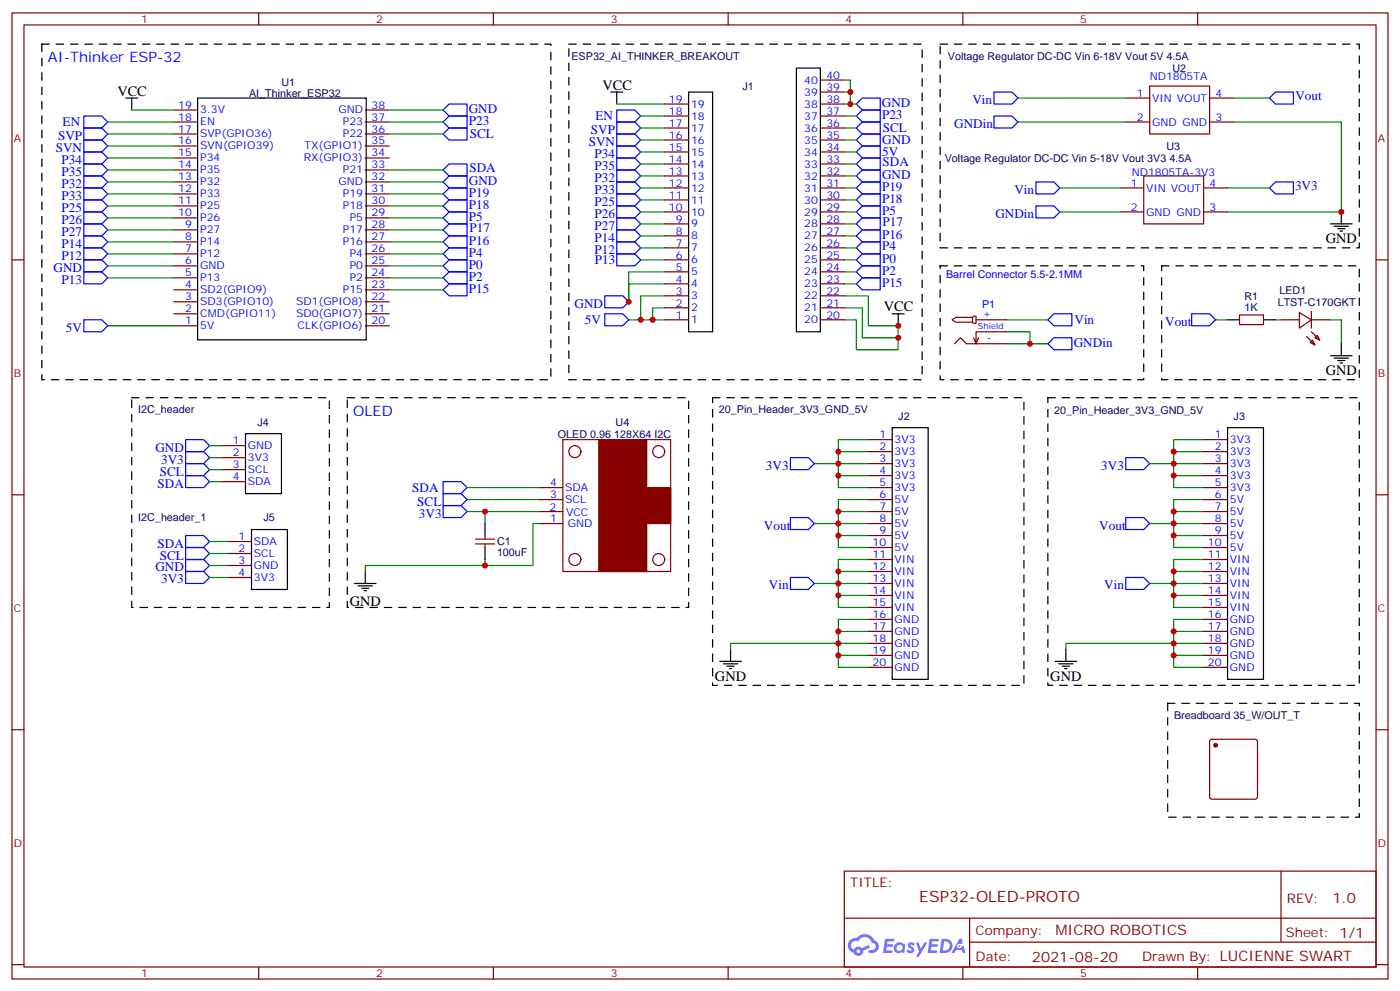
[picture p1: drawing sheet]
<svg xmlns="http://www.w3.org/2000/svg" width="412mm" height="292mm" viewBox="0 0 412 292" stroke-linecap="round" stroke-linejoin="round" font-family="sans-serif">
<g fill="none" stroke="#870000" stroke-width=".35">
<path d="M3.5 3.8h405.4v284.3h-405.4zM7.1 7.3h398.2v277.3h-398.2zM76.2 3.8v3.5M145.3 3.8v3.5M214.5 3.8v3.5M283.6 3.8v3.5M352.8 3.8v3.5M3.5 76.5h3.6M405.3 76.5h3.6M3.5 145.6h3.6M405.3 145.6h3.6M3.5 214.8h3.6"/>
<path d="M405.3 214.8h3.6M248.7 256.4h156.6v28.2h-156.6zM377.3 256.4v20.9M248.7 270.2h156.5M285.6 277.3h119.6M285.6 270.2v14.2M3.5 283.9h3.6M76.2 284.6v3.5M145.3 284.6v3.5M214.5 284.6v3.5M283.6 284.6v3.5M352.8 284.6v3.5"/>
<path d="M405.3 283.9h3.6"/>
</g>
<g fill="#5487ff">
<path d="M267.7 277.6a1.22 1.22 0 0 1 1.7 .2l-.4 .6a.47 .47 0 0 0-.3-.4 .47 .47 0 0 0-.5 .2l.1 .2a1.14 1.14 0 0 1 .8 1.8 1.14 1.14 0 0 1-1.9 0l-.2-.2 .5-.6 .7 .5a.29 .29 0 0 0 .3-.3 .29 .29 0 0 0-.2-.3 1.04 1.04 0 0 1-.6-1.7z"/>
<path d="M260.7 276.3h2.4l.3 .2-.2 .5-1.8 .1-.1 .8h1.5l.3 .4-.3 .4h-1.6l-.2 1.1h1.7l.2 .3-.2 .3-2.6 .1z"/>
<path d="M273.8 276.3h2.4l.3 .2-.1 .5-1.8 .1-.2 .8h1.6l.3 .4-.4 .4h-1.6l-.1 1.1h1.7l.2 .3-.2 .3-2.6 .1z"/>
<path d="M282.6 276.3h.7l.3 1.3-.6 .3a.69 .69 0 0 0-1 .3 .69 .69 0 0 0 .4 .9 .69 .69 0 0 0 .9-.6l.5-.2 .6 2.2h-.8l-.2-.9h-1.8l-.5 .9h-.8z"/>
<path d="M269.8 277.4h.8l.6 1.8 1.1-1.8h.9l-2.6 4.2h-.8l.9-1.5z"/>
<path d="M277.4 276.3l-.6 4.2h1.3a2.11 2.11 0 0 0 2.5-2.1 2.11 2.11 0 0 0-2.5-2.1zM278.1 277.1a1.39 1.39 0 0 1 1.7 1.4 1.39 1.39 0 0 1-1.8 1.3h-.3z"/>
<path d="M263.7 277.9a1.54 1.54 0 0 0-.1 2.2 1.54 1.54 0 0 0 2.2 .1l.6 .3 .3-2.3-.2-.3h-.4a1.49 1.49 0 0 0-2.4 0zM264 278.9a.94 .94 0 0 1 1.8 0 .94 .94 0 0 1-1.8 0z"/>
<path d="M250.4 276.7a2.18 2.18 0 0 0 1.1 3.7 1.44 1.44 0 0 0 1.6 .9 1.44 1.44 0 0 0 1.2-1.4l2-1.1-.5-.7-1.9 1a1.47 1.47 0 0 0-2.4 .4 1.39 1.39 0 0 1-.7-1.9 1.39 1.39 0 0 1 2-.5 2.12 2.12 0 0 1 2.2-1.3 2.12 2.12 0 0 1 1.9 1.7 1.14 1.14 0 0 1 1.1 1.4 1.14 1.14 0 0 1-1.7 .7 .43 .43 0 0 0-.5 .4 .43 .43 0 0 0 .4 .5 1.98 1.98 0 0 0 2.5-1.2 1.98 1.98 0 0 0-1.2-2.6 3.1 3.1 0 0 0-5.3-.6l-.9 .1zM252.3 280a.55 .55 0 0 1 1.1 0 .55 .55 0 0 1-1.1 0z"/>
<circle cx="282.6" cy="278.4" r=".26"/>
</g>
<g fill="none" stroke="#870000" stroke-width=".35">
<path d="M51.2 35.9h7M51.2 39.4h7M51.2 32.4h7M107.6 35.9h7.1M107.6 39.4h7.1M107.6 32.4h7.1M195.8 34.1h7M195.8 30.6h7M195.8 37.7h7M241.7 34.1h7M241.7 30.6h7M241.7 37.7h7"/>
<path d="M241.7 27.1h7M241.7 23.6h7M331.6 28.9h7.1M331.6 35.9h7.1M338.7 25.3h17.6v14.1h-17.6zM356.3 28.9h7.1M356.3 35.9h7.1M51.2 57.1h7M51.2 53.6h7M51.2 50h7M51.2 46.5h7M51.2 43h7"/>
<path d="M107.6 57.1h7.1M107.6 53.6h7.1M107.6 50h7.1M107.6 46.5h7.1M107.6 43h7.1M195.8 55.3h7M195.8 58.8h7M195.8 51.8h7M195.8 44.7h7M195.8 41.2h7M195.8 48.3h7M241.7 55.3h7"/>
<path d="M241.7 58.8h7M241.7 51.8h7M241.7 44.7h7M241.7 41.2h7M241.7 48.3h7M329.8 55.3h7.1M336.9 51.8h17.6v14.1h-17.6zM354.5 55.3h7.1M51.2 78.2h7M51.2 74.7h7M51.2 71.2h7M51.2 67.7h7"/>
<path d="M51.2 64.1h7M51.2 60.6h7M107.6 78.2h7.1M107.6 74.7h7.1M107.6 71.2h7.1M107.6 67.7h7.1M107.6 64.1h7.1M107.6 60.6h7.1M195.8 62.4h7M195.8 76.5h7M195.8 73h7M195.8 69.4h7"/>
<path d="M195.8 65.9h7M241.7 62.4h7M241.7 76.5h7M241.7 73h7M241.7 69.4h7M241.7 65.9h7M329.8 62.4h7.1M354.5 62.4h7.1M51.2 95.9h7M51.2 92.4h7M51.2 88.8h7M51.2 85.3h7"/>
<path d="M51.2 81.8h7M107.6 95.9h7.1M107.6 92.4h7.1M107.6 88.8h7.1M107.6 85.3h7.1M107.6 81.8h7.1M195.8 94.1h7M195.8 90.6h7M195.8 87.1h7M195.8 83.5h7M195.8 80h7M241.7 94.1h7"/>
<path d="M241.7 90.6h7M241.7 87.1h7M241.7 83.5h7M241.7 80h7M280.5 94.1l1-.7h5v1.4h-5zM286.5 93.4l.3-.3h.7v2.1h-.7l-.3-.4M287.5 94.1h8.8M288.2 99.4l-.7 1.8M296.3 97.6h-8.8v3.6l-.7-1.8M365.1 92.7h7.1v2.8h-7.1zM377.5 94.1h5.3M382.8 92l3.5 2.1-3.5 2.5z"/>
<path d="M384.9 99.1l2.4 2.4M386.3 94.1h5.3M386.3 97.6l2.5 2.5M386.3 91.7v4.9M387.3 99.4l.8-.7 .7 1.4zM281.2 101.2l1.7-1.8 1.8 1.8h11.6M386.6 100.1l.7 1.4-1.4-.7zM65.3 131.2h7M65.3 134.7h7M65.3 138.2h7M165.8 129.4h31.8v38.8h-31.8zM255.8 129.4h7"/>
<path d="M255.8 132.9h7M255.8 136.5h7M255.8 140h7M354.5 129.4h7.1M354.5 132.9h7.1M354.5 136.5h7.1M354.5 140h7.1M65.3 141.7h7M67 159.4h7.1M140.1 158.7h5.6M142.9 157.6v1.1M158.7 154.1h7.1"/>
<path d="M158.7 150.6h7.1M158.7 147h7.1M158.7 143.5h7.1M255.8 154.1h7M255.8 150.6h7M255.8 147h7M255.8 143.5h7M255.8 157.6h7M354.5 154.1h7.1M354.5 150.6h7.1M354.5 147h7.1M354.5 143.5h7.1"/>
<path d="M354.5 157.6h7.1M67 162.9h7.1M67 166.4h7.1M67 170h7.1M140.1 160.1h5.6M142.9 160.1v1M255.8 161.1h7M255.8 164.7h7M255.8 168.2h7M255.8 171.7h7M255.8 175.3h7M255.8 178.8h7"/>
<path d="M354.5 161.1h7.1M354.5 164.7h7.1M354.5 168.2h7.1M354.5 171.7h7.1M354.5 175.3h7.1M354.5 178.8h7.1M255.8 182.3h7M255.8 185.8h7M255.8 189.4h7M255.8 192.9h7M255.8 196.4h7M354.5 182.3h7.1"/>
<path d="M354.5 185.8h7.1M354.5 189.4h7.1M354.5 192.9h7.1M354.5 196.4h7.1M356.5 217.8l.5-.2h12.7l.5 .2 .2 .5v16.2l-.2 .5-.5 .2h-12.7l-.5-.2-.2-.5v-16.2z"/>
<circle cx="169.3" cy="132.9" r="1.76"/>
<circle cx="194" cy="132.9" r="1.76"/>
<circle cx="169.3" cy="164.7" r="1.76"/>
<circle cx="194" cy="164.7" r="1.76"/>
</g>
<g fill="#870000" stroke="#870000" stroke-width=".35">
<path d="M176.4 129.4h14.1v38.8h-14.1z"/>
<path d="M190.5 143.5h7.1v10.6h-7.1z"/>
<circle cx="358.1" cy="219.4" r=".53"/>
</g>
<g fill="none" stroke="#000" stroke-width=".35">
<path d="M37 28.9h3.6M38.8 28.9v3.5M58.2 28.9h49.7v71.1h-49.7zM179.9 27.1h3.5M181.7 27.1v3.5M202.8 27.1h7.1v70.5h-7.1zM234.6 20h7.1v77.6h-7.1zM391.9 65.9h6.4M393 66.6h4.2M394.1 67.3h2.1M394.8 68h.7M395.1 62.4v3.5"/>
<path d="M262.8 92.4h3.5M264.6 92.4v3.5M361.6 94.1h3.5M372.2 94.1h3.5M391.9 104.7h6.4M393 105.4h4.2M394.1 106.1h2.1M394.8 106.8h.7M395.1 101.2v3.5M72.3 127.6h10.6v17.7h-10.6zM262.8 125.9h10.6v74.1h-10.6zM361.6 125.9h10.6v74.1h-10.6z"/>
<path d="M74.1 155.9h10.6v17.6h-10.6zM142.9 154.1v3.5M104.4 171.7h6.4M105.5 172.4h4.2M106.5 173.1h2.2M107.2 173.8h.7M107.6 168.2v3.5M142.9 161.1v3.6M212 194.7h6.4M213.1 195.4h4.2M214.1 196.1h2.2M214.8 196.8h.7"/>
<path d="M215.2 191.1v3.6M310.8 194.7h6.3M311.9 195.4h4.2M312.9 196.1h2.1M313.6 196.8h.7M314 191.1v3.6"/>
</g>
<g fill="none" stroke="#00f" stroke-width=".35">
<path d="M24.7 34.1h5.3l1.7 1.8-1.7 1.8h-5.3zM24.7 37.7h5.3l1.7 1.7-1.7 1.8h-5.3zM130.5 39.4l1.8-1.7h5.3v3.5h-5.3zM132.3 34.1h5.3v3.6h-5.3l-1.8-1.8zM132.3 30.6h5.3v3.5h-5.3l-1.8-1.7zM181.7 32.4h5.3l1.7 1.7-1.7 1.8h-5.3zM181.7 35.9h5.3l1.7 1.8-1.7 1.7h-5.3zM181.7 39.4h5.3l1.7 1.8-1.7 1.8h-5.3zM252.2 34.1l1.8-1.7h5.3v3.5h-5.3zM252.2 37.7l1.8-1.8h5.3v3.5h-5.3zM252.2 30.6l1.8-1.7h5.3v3.5h-5.3zM292.8 27.1h5.3l1.8 1.8-1.8 1.7h-5.3z"/>
<path d="M292.8 34.1h5.3l1.8 1.8-1.8 1.8h-5.3zM373.9 28.9l1.8-1.8h5.3v3.5h-5.3zM24.7 41.2h5.3l1.7 1.8-1.7 1.7h-5.3zM24.7 44.7h5.3l1.7 1.8-1.7 1.8h-5.3zM24.7 48.3h5.3l1.7 1.7-1.7 1.8h-5.3zM24.7 51.8h5.3l1.7 1.8-1.7 1.7h-5.3zM24.7 55.3h5.3l1.7 1.8-1.7 1.7h-5.3zM24.7 58.8h5.3l1.7 1.8-1.7 1.8h-5.3zM130.5 53.6l1.8-1.8h5.3v3.5h-5.3zM130.5 57.1l1.8-1.8h5.3v3.5h-5.3zM132.3 48.3h5.3v3.5h-5.3l-1.8-1.8zM181.7 43h5.3l1.7 1.7-1.7 1.8h-5.3z"/>
<path d="M181.7 46.5h5.3l1.7 1.8-1.7 1.7h-5.3zM181.7 50h5.3l1.7 1.8-1.7 1.8h-5.3zM181.7 53.6h5.3l1.7 1.7-1.7 1.8h-5.3zM181.7 57.1h5.3l1.7 1.7-1.7 1.8h-5.3zM252.2 51.8l1.8-1.8h5.3v3.6h-5.3zM252.2 55.3l1.8-1.7h5.3v3.5h-5.3zM252.2 58.8l1.8-1.7h5.3v3.5h-5.3zM252.2 48.3l1.8-1.8h5.3v3.5h-5.3zM252.2 44.7l1.8-1.7h5.3v3.5h-5.3zM252.2 41.2l1.8-1.8h5.3v3.6h-5.3zM305.2 53.6h5.2l1.8 1.7-1.8 1.8h-5.2zM373.9 55.3l1.8-1.7h5.3v3.5h-5.3z"/>
<path d="M24.7 62.4h5.3l1.7 1.7-1.7 1.8h-5.3zM24.7 65.9h5.3l1.7 1.8-1.7 1.7h-5.3zM24.7 69.4h5.3l1.7 1.8-1.7 1.8h-5.3zM24.7 73h5.3l1.7 1.7-1.7 1.8h-5.3zM24.7 76.5h5.3l1.7 1.7-1.7 1.8h-5.3zM130.5 60.6l1.8-1.8h5.3v3.6h-5.3zM130.5 64.1l1.8-1.7h5.3v3.5h-5.3zM130.5 71.2l1.8-1.8h5.3v3.6h-5.3zM130.5 74.7l1.8-1.7h5.3v3.5h-5.3zM130.5 78.2l1.8-1.7h5.3v3.5h-5.3zM132.3 65.9h5.3v3.5h-5.3l-1.8-1.7zM181.7 60.6h5.3l1.7 1.8-1.7 1.7h-5.3z"/>
<path d="M181.7 64.1h5.3l1.7 1.8-1.7 1.8h-5.3zM181.7 67.7h5.3l1.7 1.7-1.7 1.8h-5.3zM181.7 71.2h5.3l1.7 1.8-1.7 1.7h-5.3zM181.7 74.7h5.3l1.7 1.8-1.7 1.7h-5.3zM252.2 62.4l1.8-1.8h5.3v3.5h-5.3zM252.2 76.5l1.8-1.8h5.3v3.5h-5.3zM252.2 73l1.8-1.8h5.3v3.5h-5.3zM252.2 65.9l1.8-1.8h5.3v3.6h-5.3zM252.2 69.4l1.8-1.7h5.3v3.5h-5.3zM305.2 60.6h5.2l1.8 1.8-1.8 1.7h-5.2zM24.7 94.1h5.3l1.7 1.8-1.7 1.7h-5.3zM24.7 80h5.3l1.7 1.8-1.7 1.7h-5.3z"/>
<path d="M130.5 81.8l1.8-1.8h5.3v3.5h-5.3zM130.5 85.3l1.8-1.8h5.3v3.6h-5.3zM178.2 87.1h5.2l1.8 1.7-1.8 1.8h-5.2zM178.2 92.4h5.2l1.8 1.7-1.8 1.8h-5.2zM252.2 80l1.8-1.8h5.3v3.6h-5.3zM252.2 83.5l1.8-1.7h5.3v3.5h-5.3zM310.4 92.4h5.3v3.5h-5.3l-1.7-1.8zM310.4 99.4h5.3v3.5h-5.3l-1.7-1.7zM351 92.4h5.3l1.8 1.7-1.8 1.8h-5.3zM54.7 129.4h5.3l1.7 1.8-1.7 1.7h-5.3zM54.7 132.9h5.3l1.7 1.8-1.7 1.8h-5.3zM54.7 136.5h5.3l1.7 1.7-1.7 1.8h-5.3z"/>
<path d="M54.7 140h5.3l1.7 1.7-1.7 1.8h-5.3zM232.8 134.7h5.3l1.8 1.8-1.8 1.7h-5.3zM331.6 134.7h5.3l1.8 1.8-1.8 1.7h-5.3zM54.7 157.6h5.3l1.7 1.8-1.7 1.7h-5.3zM130.5 145.3h5.3l1.8 1.7-1.8 1.8h-5.3zM130.5 141.7h5.3l1.8 1.8-1.8 1.8h-5.3zM130.5 148.8h5.3l1.8 1.8-1.8 1.7h-5.3zM232.8 152.3h5.3l1.8 1.8-1.8 1.8h-5.3zM331.6 152.3h5.3l1.8 1.8-1.8 1.8h-5.3zM54.7 161.1h5.3l1.7 1.8-1.7 1.8h-5.3zM54.7 164.7h5.3l1.7 1.7-1.7 1.8h-5.3zM54.7 168.2h5.3l1.7 1.8-1.7 1.7h-5.3z"/>
<path d="M232.8 170h5.3l1.8 1.7-1.8 1.8h-5.3zM331.6 170h5.3l1.8 1.7-1.8 1.8h-5.3z"/>
</g>
<g fill="none" stroke="#008700" stroke-width=".35">
<path d="M31.7 35.9h19.5M31.7 39.4h19.5M38.8 32.4h12.4M114.7 35.9h15.8M114.7 39.4h15.8M114.7 32.4h15.8M181.7 30.6h14.1M188.7 34.1h7.1M188.7 37.7h7.1M248.7 27.1h1.8v3.5M248.7 23.6h1.8v3.5M248.7 30.6h3.5"/>
<path d="M248.7 34.1h3.5M248.7 37.7h3.5M299.9 28.9h31.7M299.9 35.9h31.7M363.4 35.9h31.7v26.5h-33.5M363.4 28.9h10.5M31.7 57.1h19.5M31.7 53.6h19.5M31.7 50h19.5M31.7 46.5h19.5M31.7 43h19.5M114.7 57.1h15.8"/>
<path d="M114.7 53.6h15.8M114.7 50h15.8M188.7 58.8h7.1M188.7 41.2h7.1M188.7 44.7h7.1M188.7 48.3h7.1M188.7 51.8h7.1M188.7 55.3h7.1M248.7 58.8h3.5M248.7 41.2h3.5M248.7 44.7h3.5M248.7 48.3h3.5"/>
<path d="M248.7 51.8h3.5M248.7 55.3h3.5M312.2 55.3h17.6M361.6 55.3h12.3M31.7 78.2h19.5M31.7 74.7h19.5M31.7 71.2h19.5M31.7 67.7h19.5M31.7 64.1h19.5M31.7 60.6h19.5M114.7 78.2h15.8M114.7 74.7h15.8"/>
<path d="M114.7 71.2h15.8M114.7 67.7h15.8M114.7 64.1h15.8M114.7 60.6h15.8M188.7 73h7.1M188.7 62.4h7.1M188.7 65.9h7.1M188.7 69.4h7.1M188.7 76.5h7.1M248.7 73h3.5M248.7 62.4h3.5M248.7 65.9h3.5"/>
<path d="M248.7 69.4h3.5M248.7 76.5h3.5M312.2 62.4h17.6M31.7 95.9h19.5M31.7 81.8h19.5M114.7 85.3h15.8M114.7 81.8h15.8M185.2 94.1h10.6M195.8 80h-10.6v8.8v-5.3h10.6M195.8 87.1h-7.1v7M195.8 90.6h-3.5v3.5M248.7 87.1h7.1v8.8h8.8v3.5h-10.6v-8.8h-5.3"/>
<path d="M248.7 94.1h3.5v8.8h12.4v-3.5M248.7 80h3.5M248.7 83.5h3.5M296.3 97.6h7.1v3.6M296.3 94.1h12.4M358.1 94.1h3.5M375.7 94.1h1.8M391.6 94.1h3.5v7.1M296.3 101.2h12.4M61.7 131.2h3.6M61.7 134.7h3.6M61.7 138.2h3.6"/>
<path d="M246.9 140v3.5h8.9M246.9 132.9h8.9M255.8 136.5h-8.9v3.5h8.9M255.8 129.4h-8.9v7.1h-7M345.7 140v3.5h8.8M345.7 132.9h8.8M354.5 129.4h-8.8v7.1h-7M354.5 136.5h-8.8v3.5h8.8M61.7 159.4h5.3M61.7 141.7h3.6M137.6 147h21.1M137.6 143.5h21.1"/>
<path d="M137.6 150.6h21.1M142.9 150.6v3.5M158.7 154.1h-1.7v12.3h-14.1v-1.7M239.9 154.1h15.9M246.9 157.6h8.9M246.9 150.6h8.9M255.8 147h-8.9v14.1h8.9M338.7 154.1h15.8M345.7 157.6h8.8M345.7 150.6h8.8M354.5 147h-8.8v14.1h8.8M61.7 162.9h5.3"/>
<path d="M61.7 166.4h5.3M61.7 170h5.3M142.9 166.4h-35.3v1.8M239.9 171.7h7v3.6h8.9M246.9 175.3v3.5h8.9M246.9 168.2v3.5h8.9M255.8 164.7h-8.9v3.5h8.9M338.7 171.7h7v3.6h8.8M345.7 168.2v3.5h8.8M345.7 175.3v3.5h8.8M354.5 164.7h-8.8v3.5h8.8M246.9 192.9v3.5h8.9"/>
<path d="M246.9 185.8h8.9M255.8 189.4h-8.9v3.5h8.9M255.8 182.3h-8.9v7.1h-31.7v1.7M345.7 192.9v3.5h8.8M345.7 185.8h8.8M354.5 182.3h-8.8v7.1h-31.7v1.7M354.5 189.4h-8.8v3.5h8.8"/>
</g>
<path d="M12.3 13h150v98.8h-150zM167.6 13h104v98.8h-104zM276.9 13h123.5v60h-123.5zM276.9 78.2h60v33.6h-60zM342.2 78.2h58.2v33.6h-58.2zM38.8 117.1h58.2v61.7h-58.2zM102.3 117.1h100.5v61.7h-100.5zM209.9 117.1h91.7v84.6h-91.7zM308.7 117.1h91.7v84.6h-91.7zM344 207h56.4v33.5h-56.4z" fill="none" stroke="#000" stroke-width=".35" stroke-dasharray="2.1 2.1"/>
<g fill="#c00">
<circle cx="303.4" cy="101.2" r=".88"/>
<circle cx="142.9" cy="150.6" r=".88"/>
<circle cx="142.9" cy="166.4" r=".88"/>
<circle cx="395.1" cy="62.4" r=".88"/>
<circle cx="345.7" cy="132.9" r=".88"/>
<circle cx="345.7" cy="136.5" r=".88"/>
<circle cx="345.7" cy="140" r=".88"/>
<circle cx="345.7" cy="150.6" r=".88"/>
<circle cx="345.7" cy="154.1" r=".88"/>
<circle cx="345.7" cy="168.2" r=".88"/>
<circle cx="345.7" cy="171.7" r=".88"/>
<circle cx="345.7" cy="175.3" r=".88"/>
<circle cx="345.7" cy="185.8" r=".88"/>
<circle cx="345.7" cy="189.4" r=".88"/>
<circle cx="345.7" cy="192.9" r=".88"/>
<circle cx="345.7" cy="157.6" r=".88"/>
<circle cx="246.9" cy="157.6" r=".88"/>
<circle cx="246.9" cy="192.9" r=".88"/>
<circle cx="246.9" cy="189.4" r=".88"/>
<circle cx="246.9" cy="185.8" r=".88"/>
<circle cx="246.9" cy="175.3" r=".88"/>
<circle cx="246.9" cy="171.7" r=".88"/>
<circle cx="246.9" cy="168.2" r=".88"/>
<circle cx="246.9" cy="154.1" r=".88"/>
<circle cx="246.9" cy="150.6" r=".88"/>
<circle cx="246.9" cy="140" r=".88"/>
<circle cx="246.9" cy="136.5" r=".88"/>
<circle cx="246.9" cy="132.9" r=".88"/>
<circle cx="185.2" cy="88.8" r=".88"/>
<circle cx="264.6" cy="95.9" r=".88"/>
<circle cx="264.6" cy="99.4" r=".88"/>
<circle cx="188.7" cy="94.1" r=".88"/>
<circle cx="192.3" cy="94.1" r=".88"/>
<circle cx="250.5" cy="30.6" r=".88"/>
<circle cx="250.5" cy="27.1" r=".88"/>
</g>
<text font-size="4.6" fill="#800" x="270.8" y="265.4">ESP32-OLED-PROTO</text>
<g font-size="4.2" fill="#00f">
<text x="14.1" y="18.3">AI-Thinker ESP-32</text>
<text x="104.1" y="122.3">OLED</text>
</g>
<g font-size="4.2">
<text x="34.6" y="28.2">VCC</text>
<text x="177.4" y="26.4">VCC</text>
<text x="390.5" y="71.5">GND</text>
<text x="260.3" y="91.7">VCC</text>
<text x="390.5" y="110.3">GND</text>
<text x="103" y="178.5">GND</text>
<text x="210.6" y="200.3">GND</text>
<text x="309.4" y="200.3">GND</text>
</g>
<g font-size="4.2" fill="#800">
<text x="392.5" y="265.7">1.0</text>
<text x="310.9" y="275.2">MICRO ROBOTICS</text>
<text x="304" y="283">2021-08-20</text>
</g>
<g font-size="3.9" fill="#00f">
<text x="381.6" y="29.6">Vout</text>
<text x="138.1" y="33.1">GND</text>
<text x="175.4" y="35.4">EN</text>
<text x="259.8" y="31.4">GND</text>
<text x="259.8" y="35">P23</text>
<text x="286.5" y="30.6">Vin</text>
<text x="17.1" y="41.2">SVP</text>
<text x="18.5" y="37.1">EN</text>
<text x="138.1" y="36.8">P23</text>
<text x="138.4" y="40.7">SCL</text>
<text x="174.1" y="39.4">SVP</text>
<text x="260.1" y="38.9">SCL</text>
<text x="281.1" y="37.7">GNDin</text>
<text x="16.4" y="44.7">SVN</text>
<text x="173.4" y="43">SVN</text>
<text x="175.1" y="46.5">P34</text>
<text x="259.9" y="46">5V</text>
<text x="259.9" y="42.4">GND</text>
<text x="18.2" y="48.3">P34</text>
<text x="18.2" y="51.8">P35</text>
<text x="138.3" y="50.7">SDA</text>
<text x="175.1" y="50">P35</text>
<text x="175.1" y="53.6">P32</text>
<text x="259.8" y="52.6">GND</text>
<text x="260" y="49">SDA</text>
<text x="18.2" y="55.3">P32</text>
<text x="18.2" y="58.8">P33</text>
<text x="138.1" y="54.4">GND</text>
<text x="138.1" y="57.9">P19</text>
<text x="175.1" y="57.1">P33</text>
<text x="259.8" y="56.2">P19</text>
<text x="259.8" y="59.7">P18</text>
<text x="298.8" y="57.1">Vin</text>
<text x="381.5" y="56">3V3</text>
<text x="18.2" y="62.4">P25</text>
<text x="18.2" y="65.9">P26</text>
<text x="138.1" y="61.5">P18</text>
<text x="138.1" y="65">P5</text>
<text x="175.1" y="60.6">P25</text>
<text x="175.1" y="64.1">P26</text>
<text x="259.8" y="63.2">P5</text>
<text x="293.2" y="64.1">GNDin</text>
<text x="18.2" y="69.4">P27</text>
<text x="138.3" y="68.4">P17</text>
<text x="175.1" y="67.7">P27</text>
<text x="175.1" y="71.2">P14</text>
<text x="259.8" y="70.3">P16</text>
<text x="260" y="66.6">P17</text>
<text x="18.2" y="73">P14</text>
<text x="18.2" y="76.5">P12</text>
<text x="138.1" y="72">P16</text>
<text x="138.1" y="75.6">P4</text>
<text x="175.1" y="74.7">P12</text>
<text x="175.2" y="77.8">P13</text>
<text x="259.8" y="77.3">P0</text>
<text x="259.8" y="73.7">P4</text>
<text x="15.8" y="80">GND</text>
<text x="18.2" y="83.5">P13</text>
<text x="138.1" y="79.1">P0</text>
<text x="138.1" y="82.6">P2</text>
<text x="259.8" y="80.9">P2</text>
<text x="138.1" y="86.1">P15</text>
<text x="259.8" y="84.4">P15</text>
<text x="169.2" y="90.6">GND</text>
<text x="172.3" y="95.4">5V</text>
<text x="316.5" y="95.4">Vin</text>
<text x="343.2" y="95.9">Vout</text>
<text x="19.4" y="97.6">5V</text>
<text x="316.3" y="102">GNDin</text>
<text x="45.8" y="132.9">GND</text>
<text x="47.5" y="136.5">3V3</text>
<text x="46.4" y="143.5">SDA</text>
<text x="47.1" y="140">SCL</text>
<text x="225.6" y="138.2">3V3</text>
<text x="324.4" y="138.2">3V3</text>
<text x="121.4" y="144.8">SDA</text>
<text x="122.9" y="148.8">SCL</text>
<text x="123.4" y="152.3">3V3</text>
<text x="225" y="155.9">Vout</text>
<text x="323.8" y="155.9">Vout</text>
<text x="46.4" y="161.1">SDA</text>
<text x="47.1" y="164.7">SCL</text>
<text x="45.8" y="168.2">GND</text>
<text x="47.5" y="171.7">3V3</text>
<text x="226.5" y="173.5">Vin</text>
<text x="325.3" y="173.5">Vin</text>
</g>
<g font-size="3.9" fill="#800">
<text x="250.5" y="261">TITLE:</text>
<text x="379.1" y="265.7">REV:</text>
<text x="287.4" y="275.2">Company:</text>
<text x="378.7" y="275.8">Sheet: 1/1</text>
<text x="287.4" y="282.9">Date:</text>
<text x="336.4" y="282.9">Drawn By: LUCIENNE SWART</text>
</g>
<g font-size="3.2" fill="#800">
<text x="41.6" y="6.8">1</text>
<text x="110.8" y="6.8">2</text>
<text x="179.9" y="6.8">3</text>
<text x="249.1" y="6.8">4</text>
<text x="318.2" y="6.8">5</text>
<text x="4.1" y="41.9">A</text>
<text x="405.9" y="41.9">A</text>
<text x="4.1" y="111.1">B</text>
<text x="405.9" y="111.1">B</text>
<text x="4.1" y="180.2">C</text>
<text x="405.9" y="180.2">C</text>
<text x="4.1" y="249.3">D</text>
<text x="405.9" y="249.3">D</text>
<text x="41.6" y="287.6">1</text>
<text x="110.8" y="287.6">2</text>
<text x="179.9" y="287.6">3</text>
<text x="249.1" y="287.6">4</text>
<text x="318.2" y="287.6">5</text>
</g>
<g font-size="3.2" fill="#000080">
<text x="168.3" y="17.6">ESP32_AI_THINKER_BREAKOUT</text>
<text x="279.2" y="17.7">Voltage Regulator DC-DC Vin 6-18V Vout 5V 4.5A</text>
<text x="345.4" y="21.2">U2</text>
<text x="73.4" y="28.4">AI_Thinker_ESP32</text>
<text x="82.9" y="25.3">U1</text>
<text x="218.7" y="26.5">J1</text>
<text x="278.3" y="47.7">Voltage Regulator DC-DC Vin 5-18V Vout 3V3 4.5A</text>
<text x="343.6" y="44.1">U3</text>
<text x="366.5" y="88.4">R1</text>
<text x="376.4" y="89.9">LTST-C170GKT</text>
<text x="376.9" y="86.4">LED1</text>
<text x="366.5" y="91.7">1K</text>
<text x="40.7" y="121.6">I2C_header</text>
<text x="75.9" y="125.3">J4</text>
<text x="181.3" y="125.3">U4</text>
<text x="211.8" y="121.6">20_Pin_Header_3V3_GND_5V</text>
<text x="264.6" y="123.5">J2</text>
<text x="310.6" y="121.8">20_Pin_Header_3V3_GND_5V</text>
<text x="363.4" y="123.5">J3</text>
<text x="164.3" y="128.8">OLED 0.96 128X64 I2C</text>
<text x="40.7" y="153.4">I2C_header_1</text>
<text x="77.6" y="153.5">J5</text>
<text x="146.4" y="160.5">C1</text>
<text x="146.4" y="163.7">100uF</text>
<text x="345.9" y="211.7">Breadboard 35_W/OUT_T</text>
</g>
<g font-size="3.2" fill="#00f">
<text x="243.4" y="23.2">40</text>
<text x="338.7" y="23.6">ND1805TA</text>
<text x="236.9" y="28.2">39</text>
<text x="236.9" y="24.6">40</text>
<text x="243.4" y="26.7">39</text>
<text x="334.9" y="28.5">1</text>
<text x="339.4" y="29.9">VIN VOUT</text>
<text x="358.1" y="28.5">4</text>
<text x="52.5" y="35.5">18</text>
<text x="52.5" y="31.9">19</text>
<text x="59" y="33.4">3.3V</text>
<text x="99.7" y="33.4">GND</text>
<text x="109.4" y="35.5">37</text>
<text x="109.4" y="31.9">38</text>
<text x="197.1" y="33.8">18</text>
<text x="197.1" y="30.3">19</text>
<text x="203.6" y="35.2">18</text>
<text x="203.6" y="31.7">19</text>
<text x="236.9" y="35.2">37</text>
<text x="236.9" y="31.7">38</text>
<text x="243.4" y="33.8">37</text>
<text x="243.4" y="30.3">38</text>
<text x="334.9" y="35.6">2</text>
<text x="358.1" y="35.6">3</text>
<text x="52.5" y="39">17</text>
<text x="59" y="40.4">SVP(GPIO36)</text>
<text x="59" y="36.9">EN</text>
<text x="101" y="40.4">P22</text>
<text x="101" y="36.9">P23</text>
<text x="109.4" y="39">36</text>
<text x="197.1" y="40.9">16</text>
<text x="197.1" y="37.3">17</text>
<text x="203.6" y="38.7">17</text>
<text x="236.9" y="38.7">36</text>
<text x="243.4" y="40.9">35</text>
<text x="243.4" y="37.3">36</text>
<text x="339.4" y="37">GND GND</text>
<text x="52.5" y="46.1">15</text>
<text x="52.5" y="42.5">16</text>
<text x="59" y="47.5">P34</text>
<text x="59" y="43.9">SVN(GPIO39)</text>
<text x="89.5" y="47.5">RX(GPIO3)</text>
<text x="89.7" y="43.9">TX(GPIO1)</text>
<text x="109.4" y="46.1">34</text>
<text x="109.4" y="42.5">35</text>
<text x="197.1" y="47.9">14</text>
<text x="197.1" y="44.4">15</text>
<text x="203.6" y="45.8">15</text>
<text x="203.6" y="42.3">16</text>
<text x="236.9" y="45.8">34</text>
<text x="236.9" y="42.3">35</text>
<text x="243.4" y="44.4">34</text>
<text x="243.4" y="47.9">33</text>
<text x="52.5" y="53.1">13</text>
<text x="52.5" y="49.6">14</text>
<text x="59" y="51">P35</text>
<text x="101" y="51">P21</text>
<text x="109.4" y="53.1">32</text>
<text x="109.4" y="49.6">33</text>
<text x="197.1" y="51.4">13</text>
<text x="203.6" y="52.8">13</text>
<text x="203.6" y="49.3">14</text>
<text x="236.9" y="52.8">32</text>
<text x="236.9" y="49.3">33</text>
<text x="243.4" y="51.4">32</text>
<text x="333.4" y="51.8">ND1805TA-3V3</text>
<text x="52.5" y="56.6">12</text>
<text x="59" y="58">P33</text>
<text x="59" y="54.5">P32</text>
<text x="99.7" y="54.5">GND</text>
<text x="101" y="58">P19</text>
<text x="109.4" y="56.6">31</text>
<text x="197.1" y="58.5">11</text>
<text x="197.1" y="55">12</text>
<text x="203.6" y="59.9">11</text>
<text x="203.6" y="56.4">12</text>
<text x="236.9" y="59.9">30</text>
<text x="236.9" y="56.4">31</text>
<text x="243.4" y="58.5">30</text>
<text x="243.4" y="55">31</text>
<text x="333.1" y="55">1</text>
<text x="337.6" y="56.4">VIN VOUT</text>
<text x="356.3" y="55">4</text>
<text x="52.5" y="63.7">10</text>
<text x="52.5" y="60.2">11</text>
<text x="59" y="65.1">P26</text>
<text x="59" y="61.6">P25</text>
<text x="101" y="61.6">P18</text>
<text x="103" y="65.1">P5</text>
<text x="109.4" y="63.7">29</text>
<text x="109.4" y="60.2">30</text>
<text x="197.1" y="62">10</text>
<text x="199.1" y="65.5">9</text>
<text x="203.6" y="63.4">10</text>
<text x="236.9" y="63.4">29</text>
<text x="243.4" y="62">29</text>
<text x="243.4" y="65.5">28</text>
<text x="333.1" y="62">2</text>
<text x="337.6" y="63.4">GND GND</text>
<text x="356.3" y="62">3</text>
<text x="54.5" y="70.7">8</text>
<text x="54.5" y="67.2">9</text>
<text x="59" y="68.6">P27</text>
<text x="101" y="68.6">P17</text>
<text x="109.4" y="70.7">27</text>
<text x="109.4" y="67.2">28</text>
<text x="199.1" y="69.1">8</text>
<text x="203.6" y="70.5">8</text>
<text x="203.6" y="67">9</text>
<text x="236.9" y="70.5">27</text>
<text x="236.9" y="67">28</text>
<text x="243.4" y="69.1">27</text>
<text x="54.5" y="77.8">6</text>
<text x="54.5" y="74.3">7</text>
<text x="59" y="75.7">P12</text>
<text x="59" y="72.2">P14</text>
<text x="101" y="72.2">P16</text>
<text x="103" y="75.7">P4</text>
<text x="109.4" y="77.8">25</text>
<text x="109.4" y="74.3">26</text>
<text x="199.1" y="76.1">6</text>
<text x="199.1" y="72.6">7</text>
<text x="203.6" y="77.5">6</text>
<text x="203.6" y="74">7</text>
<text x="236.9" y="77.5">25</text>
<text x="236.9" y="74">26</text>
<text x="243.4" y="76.1">25</text>
<text x="243.4" y="72.6">26</text>
<text x="54.5" y="81.3">5</text>
<text x="59" y="82.7">P13</text>
<text x="59" y="79.2">GND</text>
<text x="103" y="82.7">P2</text>
<text x="103" y="79.2">P0</text>
<text x="109.4" y="81.3">24</text>
<text x="199.1" y="83.2">4</text>
<text x="199.1" y="79.7">5</text>
<text x="203.6" y="81.1">5</text>
<text x="236.9" y="81.1">24</text>
<text x="243.4" y="83.2">23</text>
<text x="243.4" y="79.7">24</text>
<text x="278.7" y="81.8">Barrel Connector 5.5-2.1MM</text>
<text x="54.5" y="88.4">3</text>
<text x="54.5" y="84.9">4</text>
<text x="59" y="89.8">SD3(GPIO10)</text>
<text x="59" y="86.3">SD2(GPIO9)</text>
<text x="87.2" y="89.8">SD1(GPIO8)</text>
<text x="101" y="86.3">P15</text>
<text x="109.4" y="88.4">22</text>
<text x="109.4" y="84.9">23</text>
<text x="199.1" y="86.7">3</text>
<text x="203.6" y="88.1">3</text>
<text x="203.6" y="84.6">4</text>
<text x="236.9" y="88.1">22</text>
<text x="236.9" y="84.6">23</text>
<text x="243.4" y="86.7">22</text>
<text x="54.5" y="95.4">1</text>
<text x="54.5" y="91.9">2</text>
<text x="59" y="93.3">CMD(GPIO11)</text>
<text x="87.2" y="93.3">SD0(GPIO7)</text>
<text x="109.4" y="95.4">20</text>
<text x="109.4" y="91.9">21</text>
<text x="199.1" y="93.8">1</text>
<text x="199.1" y="90.2">2</text>
<text x="203.6" y="95.2">1</text>
<text x="203.6" y="91.7">2</text>
<text x="236.9" y="95.2">20</text>
<text x="236.9" y="91.7">21</text>
<text x="243.4" y="93.8">20</text>
<text x="243.4" y="90.2">21</text>
<text x="289.3" y="90.6">P1</text>
<text x="289.5" y="93.4">+</text>
<text x="59" y="96.9">5V</text>
<text x="87.7" y="96.9">CLK(GPIO6)</text>
<text x="290.7" y="100.5">-</text>
<text x="68.5" y="130.8">1</text>
<text x="259" y="129">1</text>
<text x="263.5" y="130.5">3V3</text>
<text x="357.8" y="129">1</text>
<text x="362.3" y="130.5">3V3</text>
<text x="68.5" y="134.3">2</text>
<text x="68.5" y="137.9">3</text>
<text x="73" y="132.2">GND</text>
<text x="73" y="135.7">3V3</text>
<text x="259" y="132.6">2</text>
<text x="259" y="136.1">3</text>
<text x="263.5" y="134">3V3</text>
<text x="263.5" y="137.5">3V3</text>
<text x="357.8" y="132.6">2</text>
<text x="357.8" y="136.1">3</text>
<text x="362.3" y="134">3V3</text>
<text x="362.3" y="137.5">3V3</text>
<text x="68.5" y="141.4">4</text>
<text x="73" y="139.3">SCL</text>
<text x="73" y="142.8">SDA</text>
<text x="162" y="143.2">4</text>
<text x="259" y="139.6">4</text>
<text x="259" y="143.2">5</text>
<text x="263.5" y="141">3V3</text>
<text x="357.8" y="139.6">4</text>
<text x="357.8" y="143.2">5</text>
<text x="362.3" y="141">3V3</text>
<text x="162" y="146.7">3</text>
<text x="166.5" y="148.1">SCL</text>
<text x="166.5" y="144.6">SDA</text>
<text x="259" y="146.7">6</text>
<text x="263.5" y="144.6">3V3</text>
<text x="263.5" y="148.1">5V</text>
<text x="357.8" y="146.7">6</text>
<text x="362.3" y="144.6">3V3</text>
<text x="362.3" y="148.1">5V</text>
<text x="161.9" y="150.3">2</text>
<text x="162" y="153.7">1</text>
<text x="166.7" y="151.7">VCC</text>
<text x="167.2" y="155.1">GND</text>
<text x="259" y="150.2">7</text>
<text x="259" y="153.7">8</text>
<text x="263.5" y="151.6">5V</text>
<text x="263.5" y="155.2">5V</text>
<text x="357.8" y="150.2">7</text>
<text x="357.8" y="153.7">8</text>
<text x="362.3" y="151.6">5V</text>
<text x="362.3" y="155.2">5V</text>
<text x="70.3" y="159">1</text>
<text x="74.8" y="160.4">SDA</text>
<text x="257" y="160.8">10</text>
<text x="259" y="157.3">9</text>
<text x="263.5" y="158.7">5V</text>
<text x="355.8" y="160.8">10</text>
<text x="357.8" y="157.3">9</text>
<text x="362.3" y="158.7">5V</text>
<text x="70.3" y="162.6">2</text>
<text x="70.3" y="166.1">3</text>
<text x="74.8" y="164">SCL</text>
<text x="74.8" y="167.5">GND</text>
<text x="257" y="164.3">11</text>
<text x="257" y="167.9">12</text>
<text x="263.5" y="162.2">5V</text>
<text x="263.5" y="165.7">VIN</text>
<text x="355.8" y="164.3">11</text>
<text x="355.8" y="167.9">12</text>
<text x="362.3" y="162.2">5V</text>
<text x="362.3" y="165.7">VIN</text>
<text x="70.3" y="169.6">4</text>
<text x="74.8" y="171">3V3</text>
<text x="257" y="171.4">13</text>
<text x="263.5" y="169.3">VIN</text>
<text x="263.5" y="172.8">VIN</text>
<text x="355.8" y="171.4">13</text>
<text x="362.3" y="169.3">VIN</text>
<text x="362.3" y="172.8">VIN</text>
<text x="257" y="174.9">14</text>
<text x="257" y="178.4">15</text>
<text x="263.5" y="176.3">VIN</text>
<text x="263.5" y="179.8">VIN</text>
<text x="355.8" y="174.9">14</text>
<text x="355.8" y="178.4">15</text>
<text x="362.3" y="176.3">VIN</text>
<text x="362.3" y="179.8">VIN</text>
<text x="257" y="182">16</text>
<text x="257" y="185.5">17</text>
<text x="263.5" y="183.4">GND</text>
<text x="355.8" y="182">16</text>
<text x="355.8" y="185.5">17</text>
<text x="362.3" y="183.4">GND</text>
<text x="257" y="189">18</text>
<text x="263.5" y="186.9">GND</text>
<text x="263.5" y="190.4">GND</text>
<text x="355.8" y="189">18</text>
<text x="362.3" y="186.9">GND</text>
<text x="362.3" y="190.4">GND</text>
<text x="257" y="192.5">19</text>
<text x="257" y="196.1">20</text>
<text x="263.5" y="194">GND</text>
<text x="263.5" y="197.5">GND</text>
<text x="355.8" y="192.5">19</text>
<text x="355.8" y="196.1">20</text>
<text x="362.3" y="194">GND</text>
<text x="362.3" y="197.5">GND</text>
</g>
<text font-size="2.5" fill="#00f" x="288" y="96.9">Shield</text>
</svg>
